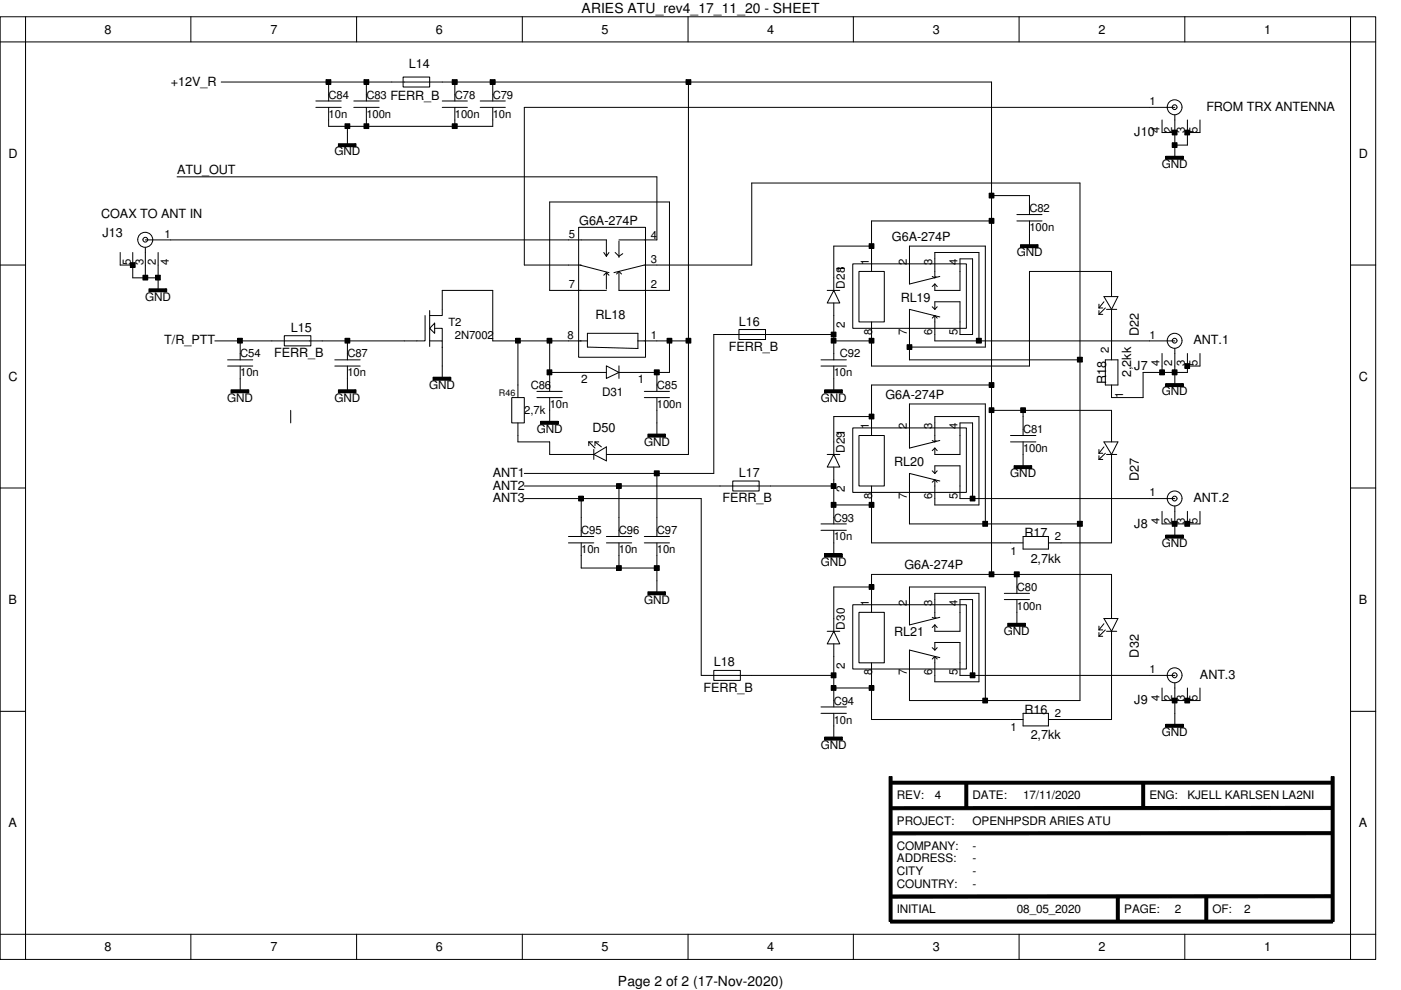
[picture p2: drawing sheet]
<svg xmlns="http://www.w3.org/2000/svg" width="297mm" height="210mm" viewBox="0 0 297 210" stroke-linecap="round" stroke-linejoin="round" font-family="sans-serif">
<g fill="none" stroke="#000" stroke-width=".21">
<path d="M0 3.6h291.7v199.9h-291.7zM5.4 8.9h280.9v189.3h-280.9zM5.4 3.6v5.3h-5.4M40.5 3.6v5.3M46.9 17.4h163.3v104.4M69.1 16.9h1v1h-1zM69.7 17.4v4M75.6 3.6v5.3M77.2 16.9h1v1h-1zM77.7 17.4v4M85.5 16.3h5.6v2.2h-5.6zM95.9 16.9h1v1h-1z"/>
<path d="M96.4 17.4v4M103.9 16.9h1.1v1h-1.1zM104.5 17.4v4M110.7 3.6v5.3M145.5 16.9h1v1h-1zM145.9 3.6v5.3M146 17.4v79h-17.4M180.9 3.6v5.3M216.1 3.6v5.3M251.2 3.6v5.3M286.3 3.6v5.3h5.4M37.5 37.5h101.8v13.4h-8.1"/>
<path d="M67 22.8h5.3M67 21.4h5.3M69.7 22.8v4h34.8v-4M71.8 30.5h3.5v.6h-3.5zM73.1 26.2h1.1v1.1h-1.1zM73.7 26.8v4M75 22.8h5.4M75 21.4h5.4M75.3 30.5h.2v.6h-.2zM77.2 26.2h1v1.1h-1zM77.7 22.8v4M93.8 22.8h5.3"/>
<path d="M93.8 21.4h5.3M95.9 26.2h1v1.1h-1zM96.4 22.8v4M101.8 22.8h5.3M101.8 21.4h5.3M246.4 25.4v2.7h2.7M247.1 33.1h3.6v.7h-3.6zM248.5 27.6h1.1v1h-1.1zM248.5 30.3h1.1v1h-1.1zM249.1 22.8h-137.9v33.4h12M249.1 24.4v9.1M250.7 33.1h.2v.7h-.2z"/>
<path d="M251.2 27.6h1v1h-1zM251.8 25.4v5.4h-2.7M254.4 25.4v2.7h-2.6M0 56.2h5.4M25.5 53.6v2.6h2.6M27.6 55.7h1.1v1h-1.1zM28.1 53.6v5.3h5.4M30.3 58.4h1v1h-1zM30.8 52.5v6.4M30.8 50.9h97.8v3.5M33 58.4h1v1h-1zM33.5 53.6v8"/>
<path d="M122.7 48.2h14.2v27.6h-14.2zM122.9 56.2l6.2 1.6M128 53.6l.6 .8M128.6 57.8v3.5M128.6 57.8l-.6 .6M128.6 57.8l.5 .6M129.1 53.6l-.5 .8M130.2 57.8l6.4-1.6h22.8v-17.4h69.6v109.8h-36.2v-10.7l6.5 1.6M130.4 53.6l.8 .8 .8-.6M131.2 51.1v3.5M131.2 57.6v4h10.7v-18.8h-25.4v18.8h12.1M131.2 57.6l.6 .5"/>
<path d="M131.2 57.6l-.5 .5M180.8 56h24.1v13.6h-24.1zM182.1 57.6h5.4v10.7h-5.4zM184.3 51.7h1v1h-1zM184.8 52.2h-8v9.4M197.7 58.6l.5 .3M198.2 58.9v-5.3h9.4v18.7M198.5 58.6l-.3 .3M199.3 58.6l-6.5 1.6v-8h16.1v21.4h-16.1M209.7 41h1v1h-1zM209.7 46.3h1v1.1h-1zM210.2 46.9h-25.4v10.7"/>
<path d="M210.2 41.5h8.1v4M215.6 46.9h5.3M215.6 45.5h5.3M216.4 51.9h3.5v.6h-3.5zM218.3 46.9v5.3M219.9 51.9h.2v.6h-.2zM286.3 56.2h5.4M31.6 61.3h3.5v.6h-3.5zM35.1 61.3h.2v.6h-.2zM48.3 76.3h5.3M48.3 77.6h5.3M50.4 71.8h1v1h-1z"/>
<path d="M50.9 72.3v4M50.9 77.6v5.4M60.3 71.2h5.6v2.2h-5.6zM71 76.3h5.4M71 77.6h5.4M73.1 71.8h1.1v1h-1.1zM73.7 72.3v4M73.7 77.6v5.4M90.1 66.9v5.4h-44.6M91.1 72.3h2.7v1.4M91.1 65.9v7.6M92.2 69.6h1.6v2.7"/>
<path d="M92.2 68.5v2.2l-1.1-1.1zM93.8 65.7v1.2h-2.7M93.8 65.6v-4h10.7v10.7h20M93.8 73.6v6.7M109.3 71.8h1v1h-1zM109.8 72.3v12M116 71.8h1v1h-1zM116 78.4h1v1.1h-1zM116.5 79h12.1M116.5 72.3v10.7M124.5 70.7h10.8v3.2l-10.8-.3zM128.6 77.6l2.6 1.4-2.6 1.3z"/>
<path d="M131.2 77.6v2.7M135.3 72.3h10.7M138.7 78.4h1.1v1.1h-1.1zM139.3 79v4M141.4 71.8h1v1h-1zM141.9 72.3v6.7h-10.7M145.5 71.8h1v1h-1zM156.7 69.9h5.6v2.1h-5.6zM174.1 76.3h5.3M174.1 77.6h5.3M175.4 61.6h2.7M176.2 70.4h1v1.1h-1z"/>
<path d="M176.2 71.8h1v1h-1zM176.8 61.6l1.3 2.7h-2.7zM176.8 72.3h8M176.8 64.3v12M176.8 77.6v5.4M176.8 71h-25.5v29.4h-40.1M184.3 71.8h1v1h-1zM192.3 73.1h1v1h-1zM197.7 65.1l.5 .5M198.2 60.2v1.4h5.3v-6.7h2.7v16.1h-2.7v-7h-5.3v1.6M198.2 66.9v5.4h50.9M198.2 66.9l.5 .6"/>
<path d="M198.2 66.9l-.5 .6M198.2 60.2l.5 .6M198.2 60.2l-.5 .6M198.7 65.1l-.5 .5M199.3 67.2l-6.5-1.6v10.7h36.2M207 71.8h1.1v1h-1.1zM228.4 75.8h1.1v1h-1.1zM233 64.5v.8M233 65.9v.8M233 65.3h.8M233 66.7h.8M234.1 62.9h2.9l-1.3 2.7z"/>
<path d="M234.1 64l-1.1 1.3M234.4 76.3h2.6v5.4h-2.6zM234.4 65.3l-1.4 1.4M234.6 65.6h2.2M235.7 62.9v-5.3h-17.4v20h-33.5v-9.3M235.7 65.6v10.7M245.9 78.4h1v1.1h-1zM246.4 75v4M248.5 78.4h1.1v1.1h-1.1zM249.1 73.9v7.8M251.2 77.1h1v1h-1zM251.8 75v4h-9.4v5.3h-6.7v-2.6"/>
<path d="M254.4 75v2.6h-2.6M49 82.7h3.5v.6h-3.5zM52.5 82.7h.2v.6h-.2zM61.6 87v2.7M71.8 82.7h3.5v.6h-3.5zM75.3 82.7h.2v.6h-.2zM91.8 80h3.6v.6h-3.6zM95.4 80h.2v.6h-.2zM108.5 84.3h2.7v5.4h-2.7zM109.8 89.7v4h6.7v2.7h9.4M113.8 84.3h5.4M113.8 83h5.4"/>
<path d="M114.6 89.4h3.5v.6h-3.5zM116.5 84.3v5.4M118.1 89.4h.3v.6h-.3zM124.8 93.7h.8M124.8 93.7l1.3 1.3M124.8 93.7v.8M125.9 96.4l2.7-1.6v2.9zM125.9 95.3v2.2M126.1 93.7h.9M126.1 93.7l1.4 1.1M126.1 93.7v.8M136.6 84.3h5.3"/>
<path d="M136.6 83h5.3M137.4 92.1h3.5v.6h-3.5zM138.7 99.9h1.1v1h-1.1zM139.3 84.3v8.1M140.9 92.1h.2v.6h-.2zM174.8 82.7h3.6v.6h-3.6zM175.4 96.4h2.7M176.8 96.4l1.3 2.7h-2.7zM176.8 99.1v12M178.4 82.7h.2v.6h-.2zM180.8 90.8h24.1v13.6h-24.1zM182.1 92.4h5.4v10.7h-5.4z"/>
<path d="M184.3 87.8h1v1.1h-1zM184.8 88.3h-8v8.1M197.7 99.9l.5 .5M197.7 93.4l.5 .3M198.2 93.7v-5.4h9.4v18.8h-9.4v-5.3M198.2 95v1.4h5.3v-6.7h2.7v16M198.2 95l.5 .6M198.2 95l-.5 .6M198.5 93.4l-.3 .3M198.7 99.9l-.5 .5M199.3 93.4l-6.5 1.6v-9.3h16.1v25.4M209.7 86.5h1v1h-1z"/>
<path d="M209.7 81.2h1v1h-1zM210.2 81.7h-25.4v10.7M210.2 87h25.5v6.7M214.2 93.7h5.4M214.2 92.4h5.4M215 98.8h3.5v.6h-3.5zM216.4 86.5h1v1h-1zM216.9 87v5.4M216.9 93.7v5.4M218.5 98.8h.2v.6h-.2zM233 95.3v.8M233 96.6v.9"/>
<path d="M233 96.1h.8M233 97.5h.8M234.1 93.7h2.9l-1.3 2.7zM234.1 94.8l-1.1 1.3M234.4 96.1l-1.4 1.4M234.6 96.4h2.2M235.7 96.4v18.7h-13.4M247.1 81.4h3.6v.6h-3.6zM250.7 81.4h.2v.6h-.2zM0 103.5h5.4M111.2 103.1h65.6M111.2 105.7h37.5v37.6h28.1"/>
<path d="M120.5 115.1h5.4M120.5 113.8h5.4M122.7 105.2h1v1.1h-1zM123.2 105.7v8.1M123.2 115.1v5.4h16.1M128.6 115.1h5.3M128.6 113.8h5.3M130.7 120h1v1h-1zM130.7 102.6h1v1h-1zM131.2 103.1v10.7M131.2 115.1v5.4M136.6 115.1h5.3"/>
<path d="M136.6 113.8h5.3M138.7 120h1.1v1h-1.1zM139.3 100.4v13.4M139.3 115.1v10.8M155.4 102h5.5v2.1h-5.5zM174.1 111.1h5.3M174.1 112.5h5.3M174.8 117.5h3.6v.7h-3.6zM176.2 102.6h1v1h-1zM176.2 106.6h1v1h-1zM176.8 112.5v5.3M176.8 107.1h8"/>
<path d="M178.4 117.5h.2v.7h-.2zM184.3 106.6h1v1h-1zM184.8 103.1v12h32.1M198.2 100.4v-1.6h5.3v6.9h45.6M198.2 101.8l.5 .5M198.2 101.8l-.5 .5M199.3 102l-6.5-1.6v10.7h36.2M205.7 105.2h1v1.1h-1zM208.4 110.6h1v1h-1zM216.9 113.8h5.4v2.7h-5.4zM228.4 110.6h1.1v1h-1.1zM246.4 108.5v2.6h8v-2.6"/>
<path d="M247.1 113.5h3.6v.6h-3.6zM248.5 110.6h1.1v1h-1.1zM249.1 107.4v6.4M250.7 113.5h.2v.6h-.2zM251.2 110.6h1v1h-1zM251.8 108.5v2.6M286.3 103.5h5.4M137.4 125.5h3.5v.7h-3.5zM140.9 125.5h.2v.7h-.2zM175.4 133.9h2.7M176.8 133.9l1.3 2.7h-2.7zM176.8 136.6v13.3"/>
<path d="M180.8 128.3h24.1v13.6h-24.1zM182.1 129.9h5.4v10.7h-5.4zM184.3 124h1v1h-1zM184.8 129.9v-8.1h50.9v9.4M184.8 124.5h-8v9.4M197.7 137.4l.5 .5M197.7 130.9l.5 .3M198.2 137.9v-1.6h5.3v7h45.6M198.2 132.5v1.4h5.3v-6.7h2.7v16.1M198.2 131.2v-5.3h9.4v18.7h-9.4v-5.4M198.2 139.2l.5 .6M198.2 139.2l-.5 .6"/>
<path d="M198.2 132.5l.5 .6M198.2 132.5l-.5 .6M198.5 130.9l-.3 .3M198.7 137.4l-.5 .5M199.3 130.9l-6.5 1.6v-8h16.1v24.1M209.7 121.3h1v1h-1zM212.9 127.2h5.4M212.9 125.9h5.4M213.7 132.2h3.5v.6h-3.5zM215 121.3h1.1v1h-1.1zM215.6 121.8v4.1M215.6 127.2v5.3"/>
<path d="M217.2 132.2h.2v.6h-.2zM233 132.8v.8M233 134.2v.8M233 133.6h.8M233 135h.8M234.1 131.2h2.9l-1.3 2.7zM234.1 132.3l-1.1 1.3M234.4 133.6l-1.4 1.4M234.6 133.9h2.2M235.7 133.9v18.7h-13.4M0 150.9h5.4M151.3 142.2h5.7v2.1h-5.7z"/>
<path d="M174.1 151.3h5.3M174.1 149.9h5.3M174.8 156.3h3.6v.7h-3.6zM176.2 142.7h1v1.1h-1zM176.2 145.4h1v1h-1zM176.8 151.3v5.3M176.8 145.9h8M178.4 156.3h.2v.7h-.2zM184.3 145.4h1v1h-1zM184.8 140.6v12h32.1M205.7 142.7h1v1.1h-1zM208.4 148.1h1v1h-1z"/>
<path d="M216.9 151.3h5.4v2.7h-5.4zM246.4 145.9v2.7h8v-2.7M247.1 153.6h3.6v.7h-3.6zM248.5 148.1h1.1v1h-1.1zM249.1 144.9v9.1M250.7 153.6h.2v.7h-.2zM251.2 148.1h1v1h-1zM251.8 145.9v2.7M286.3 150.9h5.4M188.5 164.7h.6v30.8h-.6zM188.8 176.4h93.7v.6l-93.7 .1zM188.8 171.1l93.7-.1v.7h-93.7z"/>
<path d="M188.8 165.7h93.7v.6h-93.7zM204.6 166.1h.6v5.3h-.6zM242.1 166.1h.6v5.3h-.6zM282.2 164.7h.7v30.8h-.7zM0 198.2h5.4v5.3M40.5 198.2v5.3M75.6 198.2v5.3M110.7 198.2v5.3M145.9 198.2v5.3M180.9 198.2v5.3M188.7 189.8h93.8v.6l-93.8 .1zM188.8 195.2h93.7v.6h-93.7z"/>
<path d="M216.1 198.2v5.3M236.7 190.2h.6v5.3h-.6zM251.2 198.2v5.3M255.4 190.2h.7v5.3h-.7zM291.7 198.2h-5.4v5.3"/>
<circle cx="249" cy="22.7" r=".5"/>
<circle cx="249.1" cy="22.8" r="1.58"/>
<circle cx="30.8" cy="50.9" r="1.59"/>
<circle cx="30.8" cy="50.8" r=".5"/>
<circle cx="249" cy="72.3" r=".5"/>
<circle cx="249.1" cy="72.3" r="1.58"/>
<circle cx="249" cy="105.7" r=".5"/>
<circle cx="249.1" cy="105.7" r="1.58"/>
<circle cx="249.1" cy="143.2" r=".52"/>
<circle cx="249.1" cy="143.2" r="1.58"/>
</g>
<g fill="#000">
<path d="M188.8 176.4h93.7v.6l-93.7 .1zM188.8 171.1l93.7-.1v.7h-93.7zM188.7 189.8h93.8v.6l-93.8 .1z"/>
<path d="M69.1 16.9h1v1h-1z" fill-rule="evenodd"/>
<path d="M77.2 16.9h1v1h-1z" fill-rule="evenodd"/>
<path d="M95.9 16.9h1v1h-1z" fill-rule="evenodd"/>
<path d="M103.9 16.9h1.1v1h-1.1z" fill-rule="evenodd"/>
<path d="M145.5 16.9h1v1h-1z" fill-rule="evenodd"/>
<path d="M71.8 30.5h3.5v.6h-3.5z" fill-rule="evenodd"/>
<path d="M73.1 26.2h1.1v1.1h-1.1z" fill-rule="evenodd"/>
<path d="M75.3 30.5h.2v.6h-.2z" fill-rule="evenodd"/>
<path d="M77.2 26.2h1v1.1h-1z" fill-rule="evenodd"/>
<path d="M95.9 26.2h1v1.1h-1z" fill-rule="evenodd"/>
<path d="M247.1 33.1h3.6v.7h-3.6z" fill-rule="evenodd"/>
<path d="M248.5 27.6h1.1v1h-1.1z" fill-rule="evenodd"/>
<path d="M248.5 30.3h1.1v1h-1.1z" fill-rule="evenodd"/>
<path d="M250.7 33.1h.2v.7h-.2z" fill-rule="evenodd"/>
<path d="M251.2 27.6h1v1h-1z" fill-rule="evenodd"/>
<path d="M27.6 55.7h1.1v1h-1.1z" fill-rule="evenodd"/>
<path d="M30.3 58.4h1v1h-1z" fill-rule="evenodd"/>
<path d="M33 58.4h1v1h-1z" fill-rule="evenodd"/>
<path d="M184.3 51.7h1v1h-1z" fill-rule="evenodd"/>
<path d="M209.7 41h1v1h-1z" fill-rule="evenodd"/>
<path d="M209.7 46.3h1v1.1h-1z" fill-rule="evenodd"/>
<path d="M216.4 51.9h3.5v.6h-3.5z" fill-rule="evenodd"/>
<path d="M219.9 51.9h.2v.6h-.2z" fill-rule="evenodd"/>
<path d="M31.6 61.3h3.5v.6h-3.5z" fill-rule="evenodd"/>
<path d="M35.1 61.3h.2v.6h-.2z" fill-rule="evenodd"/>
<path d="M50.4 71.8h1v1h-1z" fill-rule="evenodd"/>
<path d="M73.1 71.8h1.1v1h-1.1z" fill-rule="evenodd"/>
<path d="M109.3 71.8h1v1h-1z" fill-rule="evenodd"/>
<path d="M116 71.8h1v1h-1z" fill-rule="evenodd"/>
<path d="M116 78.4h1v1.1h-1z" fill-rule="evenodd"/>
<path d="M138.7 78.4h1.1v1.1h-1.1z" fill-rule="evenodd"/>
<path d="M141.4 71.8h1v1h-1z" fill-rule="evenodd"/>
<path d="M145.5 71.8h1v1h-1z" fill-rule="evenodd"/>
<path d="M176.2 70.4h1v1.1h-1z" fill-rule="evenodd"/>
<path d="M176.2 71.8h1v1h-1z" fill-rule="evenodd"/>
<path d="M184.3 71.8h1v1h-1z" fill-rule="evenodd"/>
<path d="M192.3 73.1h1v1h-1z" fill-rule="evenodd"/>
<path d="M207 71.8h1.1v1h-1.1z" fill-rule="evenodd"/>
<path d="M228.4 75.8h1.1v1h-1.1z" fill-rule="evenodd"/>
<path d="M245.9 78.4h1v1.1h-1z" fill-rule="evenodd"/>
<path d="M248.5 78.4h1.1v1.1h-1.1z" fill-rule="evenodd"/>
<path d="M251.2 77.1h1v1h-1z" fill-rule="evenodd"/>
<path d="M49 82.7h3.5v.6h-3.5z" fill-rule="evenodd"/>
<path d="M52.5 82.7h.2v.6h-.2z" fill-rule="evenodd"/>
<path d="M71.8 82.7h3.5v.6h-3.5z" fill-rule="evenodd"/>
<path d="M75.3 82.7h.2v.6h-.2z" fill-rule="evenodd"/>
<path d="M91.8 80h3.6v.6h-3.6z" fill-rule="evenodd"/>
<path d="M95.4 80h.2v.6h-.2z" fill-rule="evenodd"/>
<path d="M114.6 89.4h3.5v.6h-3.5z" fill-rule="evenodd"/>
<path d="M118.1 89.4h.3v.6h-.3z" fill-rule="evenodd"/>
<path d="M137.4 92.1h3.5v.6h-3.5z" fill-rule="evenodd"/>
<path d="M138.7 99.9h1.1v1h-1.1z" fill-rule="evenodd"/>
<path d="M140.9 92.1h.2v.6h-.2z" fill-rule="evenodd"/>
<path d="M174.8 82.7h3.6v.6h-3.6z" fill-rule="evenodd"/>
<path d="M178.4 82.7h.2v.6h-.2z" fill-rule="evenodd"/>
<path d="M184.3 87.8h1v1.1h-1z" fill-rule="evenodd"/>
<path d="M209.7 86.5h1v1h-1z" fill-rule="evenodd"/>
<path d="M209.7 81.2h1v1h-1z" fill-rule="evenodd"/>
<path d="M215 98.8h3.5v.6h-3.5z" fill-rule="evenodd"/>
<path d="M216.4 86.5h1v1h-1z" fill-rule="evenodd"/>
<path d="M218.5 98.8h.2v.6h-.2z" fill-rule="evenodd"/>
<path d="M247.1 81.4h3.6v.6h-3.6z" fill-rule="evenodd"/>
<path d="M250.7 81.4h.2v.6h-.2z" fill-rule="evenodd"/>
<path d="M122.7 105.2h1v1.1h-1z" fill-rule="evenodd"/>
<path d="M130.7 120h1v1h-1z" fill-rule="evenodd"/>
<path d="M130.7 102.6h1v1h-1z" fill-rule="evenodd"/>
<path d="M138.7 120h1.1v1h-1.1z" fill-rule="evenodd"/>
<path d="M174.8 117.5h3.6v.7h-3.6z" fill-rule="evenodd"/>
<path d="M176.2 102.6h1v1h-1z" fill-rule="evenodd"/>
<path d="M176.2 106.6h1v1h-1z" fill-rule="evenodd"/>
<path d="M178.4 117.5h.2v.7h-.2z" fill-rule="evenodd"/>
<path d="M184.3 106.6h1v1h-1z" fill-rule="evenodd"/>
<path d="M205.7 105.2h1v1.1h-1z" fill-rule="evenodd"/>
<path d="M208.4 110.6h1v1h-1z" fill-rule="evenodd"/>
<path d="M228.4 110.6h1.1v1h-1.1z" fill-rule="evenodd"/>
<path d="M247.1 113.5h3.6v.6h-3.6z" fill-rule="evenodd"/>
<path d="M248.5 110.6h1.1v1h-1.1z" fill-rule="evenodd"/>
<path d="M250.7 113.5h.2v.6h-.2z" fill-rule="evenodd"/>
<path d="M251.2 110.6h1v1h-1z" fill-rule="evenodd"/>
<path d="M137.4 125.5h3.5v.7h-3.5z" fill-rule="evenodd"/>
<path d="M140.9 125.5h.2v.7h-.2z" fill-rule="evenodd"/>
<path d="M184.3 124h1v1h-1z" fill-rule="evenodd"/>
<path d="M209.7 121.3h1v1h-1z" fill-rule="evenodd"/>
<path d="M213.7 132.2h3.5v.6h-3.5z" fill-rule="evenodd"/>
<path d="M215 121.3h1.1v1h-1.1z" fill-rule="evenodd"/>
<path d="M217.2 132.2h.2v.6h-.2z" fill-rule="evenodd"/>
<path d="M174.8 156.3h3.6v.7h-3.6z" fill-rule="evenodd"/>
<path d="M176.2 142.7h1v1.1h-1z" fill-rule="evenodd"/>
<path d="M176.2 145.4h1v1h-1z" fill-rule="evenodd"/>
<path d="M178.4 156.3h.2v.7h-.2z" fill-rule="evenodd"/>
<path d="M184.3 145.4h1v1h-1z" fill-rule="evenodd"/>
<path d="M205.7 142.7h1v1.1h-1z" fill-rule="evenodd"/>
<path d="M208.4 148.1h1v1h-1z" fill-rule="evenodd"/>
<path d="M247.1 153.6h3.6v.7h-3.6z" fill-rule="evenodd"/>
<path d="M248.5 148.1h1.1v1h-1.1z" fill-rule="evenodd"/>
<path d="M250.7 153.6h.2v.7h-.2z" fill-rule="evenodd"/>
<path d="M251.2 148.1h1v1h-1z" fill-rule="evenodd"/>
<path d="M188.5 164.7h.6v30.8h-.6z" fill-rule="evenodd"/>
<path d="M188.8 165.7h93.7v.6h-93.7z" fill-rule="evenodd"/>
<path d="M204.6 166.1h.6v5.3h-.6z" fill-rule="evenodd"/>
<path d="M242.1 166.1h.6v5.3h-.6z" fill-rule="evenodd"/>
<path d="M282.2 164.7h.7v30.8h-.7z" fill-rule="evenodd"/>
<path d="M188.8 195.2h93.7v.6h-93.7z" fill-rule="evenodd"/>
<path d="M236.7 190.2h.6v5.3h-.6z" fill-rule="evenodd"/>
<path d="M255.4 190.2h.7v5.3h-.7z" fill-rule="evenodd"/>
</g>
<g font-size="2.9">
<text x="123.3" y="2.7">ARIES ATU_rev4_17_11_20 - SHEET</text>
<text x="131" y="209.2">Page 2 of 2 (17-Nov-2020)</text>
</g>
<g font-size="2.7">
<text x="22.2" y="7.1">8</text>
<text x="57.3" y="7.1">7</text>
<text x="92.4" y="7.1">6</text>
<text x="127.5" y="7.1">5</text>
<text x="162.6" y="7.1">4</text>
<text x="197.8" y="7.1">3</text>
<text x="232.9" y="7.1">2</text>
<text x="268.1" y="7.1">1</text>
<text x="86.7" y="14.5">L14</text>
<text x="36.2" y="18.2">+12V_R</text>
<text x="255.8" y="23.5">FROM TRX ANTENNA</text>
<text x="240.5" y="28.9">J10</text>
<text x="1.8" y="33.5">D</text>
<text x="288.1" y="33.5">D</text>
<text x="37.5" y="36.9">ATU_OUT</text>
<text x="21.5" y="46.3">COAX TO ANT IN</text>
<text x="122.8" y="47.6">G6A-274P</text>
<text x="21.7" y="50.3">J13</text>
<text x="189.1" y="51.1">G6A-274P</text>
<text x="191" y="64">RL19</text>
<text x="61.6" y="70.4">L15</text>
<text x="126.2" y="67.7">RL18</text>
<text x="156.7" y="69">L16</text>
<text x="241.5" y="71.2" transform="rotate(-90 241.5 71.2)">D22</text>
<text x="34.8" y="73">T/R_PTT</text>
<text x="58.2" y="75.7">FERR_B</text>
<text x="154.6" y="74.4">FERR_B</text>
<text x="253.1" y="73">ANT.1</text>
<text x="1.8" y="80.8">C</text>
<text x="234.5" y="81.4" transform="rotate(-90 234.5 81.4)">R18</text>
<text x="239.9" y="80.1" transform="rotate(-90 239.9 80.1)">2,2kk</text>
<text x="240.5" y="78.4">J7</text>
<text x="288.1" y="80.8">C</text>
<text x="187.7" y="84.6">G6A-274P</text>
<text x="125.6" y="91.5">D50</text>
<text x="104.5" y="101.2">ANT1</text>
<text x="156.7" y="101.2">L17</text>
<text x="189.6" y="98.8">RL20</text>
<text x="104.5" y="103.8">ANT2</text>
<text x="104.5" y="106.5">ANT3</text>
<text x="153.2" y="106.5">FERR_B</text>
<text x="241.5" y="102" transform="rotate(-90 241.5 102)">D27</text>
<text x="253.1" y="106.5">ANT.2</text>
<text x="240.5" y="111.9">J8</text>
<text x="217.2" y="114">R17</text>
<text x="218.5" y="119.4">2,7kk</text>
<text x="191.8" y="120.8">G6A-274P</text>
<text x="1.8" y="128.1">B</text>
<text x="288.1" y="128.1">B</text>
<text x="189.6" y="135">RL21</text>
<text x="151.3" y="141.3">L18</text>
<text x="241.5" y="139.5" transform="rotate(-90 241.5 139.5)">D32</text>
<text x="149.2" y="146.7">FERR_B</text>
<text x="240.5" y="149.4">J9</text>
<text x="254.4" y="144">ANT.3</text>
<text x="217.2" y="151.5">R16</text>
<text x="218.5" y="156.8">2,7kk</text>
<text x="1.8" y="175.4">A</text>
<text x="288.1" y="175.4">A</text>
<text x="22.2" y="201.7">8</text>
<text x="57.3" y="201.7">7</text>
<text x="92.4" y="201.7">6</text>
<text x="127.5" y="201.7">5</text>
<text x="162.6" y="201.7">4</text>
<text x="197.8" y="201.7">3</text>
<text x="232.9" y="201.7">2</text>
<text x="268.1" y="201.7">1</text>
</g>
<g font-size="2.5">
<text x="70.9" y="33">GND</text>
<text x="246.3" y="35.6">GND</text>
<text x="215.6" y="54.4">GND</text>
<text x="30.8" y="63.8">GND</text>
<text x="179.1" y="61.2" transform="rotate(-90 179.1 61.2)">D281</text>
<text x="179.1" y="69.6" transform="rotate(-90 179.1 69.6)">2</text>
<text x="91" y="82.5">GND</text>
<text x="123.2" y="81.2">2</text>
<text x="127.7" y="83.9">D31</text>
<text x="135.3" y="81.2">1</text>
<text x="246.3" y="83.9">GND</text>
<text x="48.2" y="85.2">GND</text>
<text x="70.9" y="85.2">GND</text>
<text x="174" y="85.2">GND</text>
<text x="113.8" y="91.9">GND</text>
<text x="136.6" y="94.6">GND</text>
<text x="179.1" y="96" transform="rotate(-90 179.1 96)">D291</text>
<text x="214.2" y="101.3">GND</text>
<text x="179.1" y="104.4" transform="rotate(-90 179.1 104.4)">2</text>
<text x="246.3" y="116">GND</text>
<text x="174" y="120">GND</text>
<text x="136.6" y="128">GND</text>
<text x="179.1" y="133.5" transform="rotate(-90 179.1 133.5)">D30</text>
<text x="212.8" y="134.7">GND</text>
<text x="179.1" y="141.9" transform="rotate(-90 179.1 141.9)">2</text>
<text x="174" y="158.8">GND</text>
<text x="246.3" y="156.1">GND</text>
<text x="190.2" y="169.5">REV:</text>
<text x="198.2" y="169.5">4</text>
<text x="206.2" y="169.5">DATE:</text>
<text x="216.9" y="169.5">17/11/2020</text>
<text x="243.7" y="169.5">ENG:</text>
<text x="251.8" y="169.5">KJELL KARLSEN LA2NI</text>
<text x="190.2" y="174.9">PROJECT:</text>
<text x="206.2" y="174.9">OPENHPSDR ARIES ATU</text>
<text x="190.2" y="180.3">COMPANY:</text>
<text x="190.2" y="185.6">CITY</text>
<text x="190.2" y="182.9">ADDRESS:</text>
<text x="206.2" y="180.3">-</text>
<text x="206.2" y="182.9">-</text>
<text x="206.2" y="185.6">-</text>
<text x="190.2" y="188.3">COUNTRY:</text>
<text x="206.2" y="188.3">-</text>
<text x="190.2" y="193.6">INITIAL</text>
<text x="215.6" y="193.6">08_05_2020</text>
<text x="238.4" y="193.6">PAGE:</text>
<text x="249.1" y="193.6">2</text>
<text x="257.1" y="193.6">OF:</text>
<text x="263.8" y="193.6">2</text>
</g>
<g font-size="2.4">
<text x="69.7" y="20.9">C84</text>
<text x="77.7" y="20.9">C83 FERR_B</text>
<text x="96.4" y="20.9">C78</text>
<text x="104.5" y="20.9">C79</text>
<text x="243.7" y="22.3">1</text>
<text x="69.7" y="24.9">10n</text>
<text x="77.7" y="24.9">100n</text>
<text x="96.4" y="24.9">100n</text>
<text x="104.5" y="24.9">10n</text>
<text x="245.8" y="28.1" transform="rotate(-90 245.8 28.1)">4</text>
<text x="248.5" y="28.1" transform="rotate(-90 248.5 28.1)">2</text>
<text x="251.2" y="28.1" transform="rotate(-90 251.2 28.1)">3</text>
<text x="253.9" y="28.1" transform="rotate(-90 253.9 28.1)">5</text>
<text x="218.3" y="45">C82</text>
<text x="34.9" y="50.4">1</text>
<text x="120.6" y="50.4">5</text>
<text x="138" y="50.7">4</text>
<text x="218.3" y="49">100n</text>
<text x="27.7" y="56.2" transform="rotate(-90 27.7 56.2)">5</text>
<text x="30.4" y="56.2" transform="rotate(-90 30.4 56.2)">3</text>
<text x="33.1" y="56.2" transform="rotate(-90 33.1 56.2)">2</text>
<text x="35.8" y="56.2" transform="rotate(-90 35.8 56.2)">4</text>
<text x="138" y="55.7">3</text>
<text x="184.2" y="56.3" transform="rotate(-90 184.2 56.3)">1</text>
<text x="192.3" y="56.3" transform="rotate(-90 192.3 56.3)">2</text>
<text x="197.7" y="56.3" transform="rotate(-90 197.7 56.3)">3</text>
<text x="203" y="56.3" transform="rotate(-90 203 56.3)">4</text>
<text x="120.6" y="61.1">7</text>
<text x="138" y="61.1">2</text>
<text x="95.1" y="69.1">T2</text>
<text x="96.4" y="71.8">2N7002</text>
<text x="120.3" y="71.8">8</text>
<text x="138" y="71.8">1</text>
<text x="184.9" y="71" transform="rotate(-90 184.9 71)">8</text>
<text x="192.3" y="71" transform="rotate(-90 192.3 71)">7</text>
<text x="197.7" y="71" transform="rotate(-90 197.7 71)">6</text>
<text x="203" y="71" transform="rotate(-90 203 71)">5</text>
<text x="243.7" y="71.8">1</text>
<text x="50.9" y="75.8">C54</text>
<text x="73.7" y="75.8">C87</text>
<text x="178.1" y="75.8">C92</text>
<text x="235.1" y="75" transform="rotate(-90 235.1 75)">2</text>
<text x="245.8" y="77.6" transform="rotate(-90 245.8 77.6)">4</text>
<text x="248.5" y="77.6" transform="rotate(-90 248.5 77.6)">2</text>
<text x="251.2" y="77.6" transform="rotate(-90 251.2 77.6)">3</text>
<text x="253.9" y="77.6" transform="rotate(-90 253.9 77.6)">5</text>
<text x="50.9" y="79.8">10n</text>
<text x="73.7" y="79.8">10n</text>
<text x="112.5" y="82.5">C86</text>
<text x="139.3" y="82.5">C85</text>
<text x="176.8" y="79.8">10n</text>
<text x="111.2" y="87.8">2,7k</text>
<text x="116.5" y="86.5">10n</text>
<text x="139.3" y="86.5">100n</text>
<text x="238.1" y="84.3" transform="rotate(-90 238.1 84.3)">1</text>
<text x="184.2" y="91.1" transform="rotate(-90 184.2 91.1)">1</text>
<text x="192.3" y="91.1" transform="rotate(-90 192.3 91.1)">2</text>
<text x="197.7" y="91.1" transform="rotate(-90 197.7 91.1)">3</text>
<text x="203" y="91.1" transform="rotate(-90 203 91.1)">4</text>
<text x="216.9" y="91.9">C81</text>
<text x="216.9" y="95.9">100n</text>
<text x="184.9" y="105.7" transform="rotate(-90 184.9 105.7)">8</text>
<text x="192.3" y="105.7" transform="rotate(-90 192.3 105.7)">7</text>
<text x="197.7" y="105.7" transform="rotate(-90 197.7 105.7)">6</text>
<text x="203" y="105.7" transform="rotate(-90 203 105.7)">5</text>
<text x="243.7" y="105.2">1</text>
<text x="123.2" y="113.3">C95</text>
<text x="131.2" y="113.3">C96</text>
<text x="139.3" y="113.3">C97</text>
<text x="176.8" y="110.6">C93</text>
<text x="245.8" y="111.1" transform="rotate(-90 245.8 111.1)">4</text>
<text x="248.5" y="111.1" transform="rotate(-90 248.5 111.1)">2</text>
<text x="251.2" y="111.1" transform="rotate(-90 251.2 111.1)">3</text>
<text x="253.9" y="111.1" transform="rotate(-90 253.9 111.1)">5</text>
<text x="123.2" y="117.3">10n</text>
<text x="131.2" y="117.3">10n</text>
<text x="139.3" y="117.3">10n</text>
<text x="176.8" y="114.6">10n</text>
<text x="214.2" y="117.6">1</text>
<text x="223.6" y="114.6">2</text>
<text x="215.6" y="125.3">C80</text>
<text x="184.2" y="128.5" transform="rotate(-90 184.2 128.5)">1</text>
<text x="192.3" y="128.5" transform="rotate(-90 192.3 128.5)">2</text>
<text x="197.7" y="128.5" transform="rotate(-90 197.7 128.5)">3</text>
<text x="203" y="128.5" transform="rotate(-90 203 128.5)">4</text>
<text x="215.6" y="129.3">100n</text>
<text x="184.9" y="143.3" transform="rotate(-90 184.9 143.3)">8</text>
<text x="192.3" y="143.3" transform="rotate(-90 192.3 143.3)">7</text>
<text x="197.7" y="143.3" transform="rotate(-90 197.7 143.3)">6</text>
<text x="203" y="143.3" transform="rotate(-90 203 143.3)">5</text>
<text x="243.7" y="142.7">1</text>
<text x="176.8" y="149.4">C94</text>
<text x="245.8" y="148.6" transform="rotate(-90 245.8 148.6)">4</text>
<text x="248.5" y="148.6" transform="rotate(-90 248.5 148.6)">2</text>
<text x="251.2" y="148.6" transform="rotate(-90 251.2 148.6)">3</text>
<text x="253.9" y="148.6" transform="rotate(-90 253.9 148.6)">5</text>
<text x="176.8" y="153.5">10n</text>
<text x="214.2" y="155.1">1</text>
<text x="223.6" y="152.1">2</text>
</g>
<text font-size="1.9" x="105.8" y="83.9">R46</text>
</svg>
